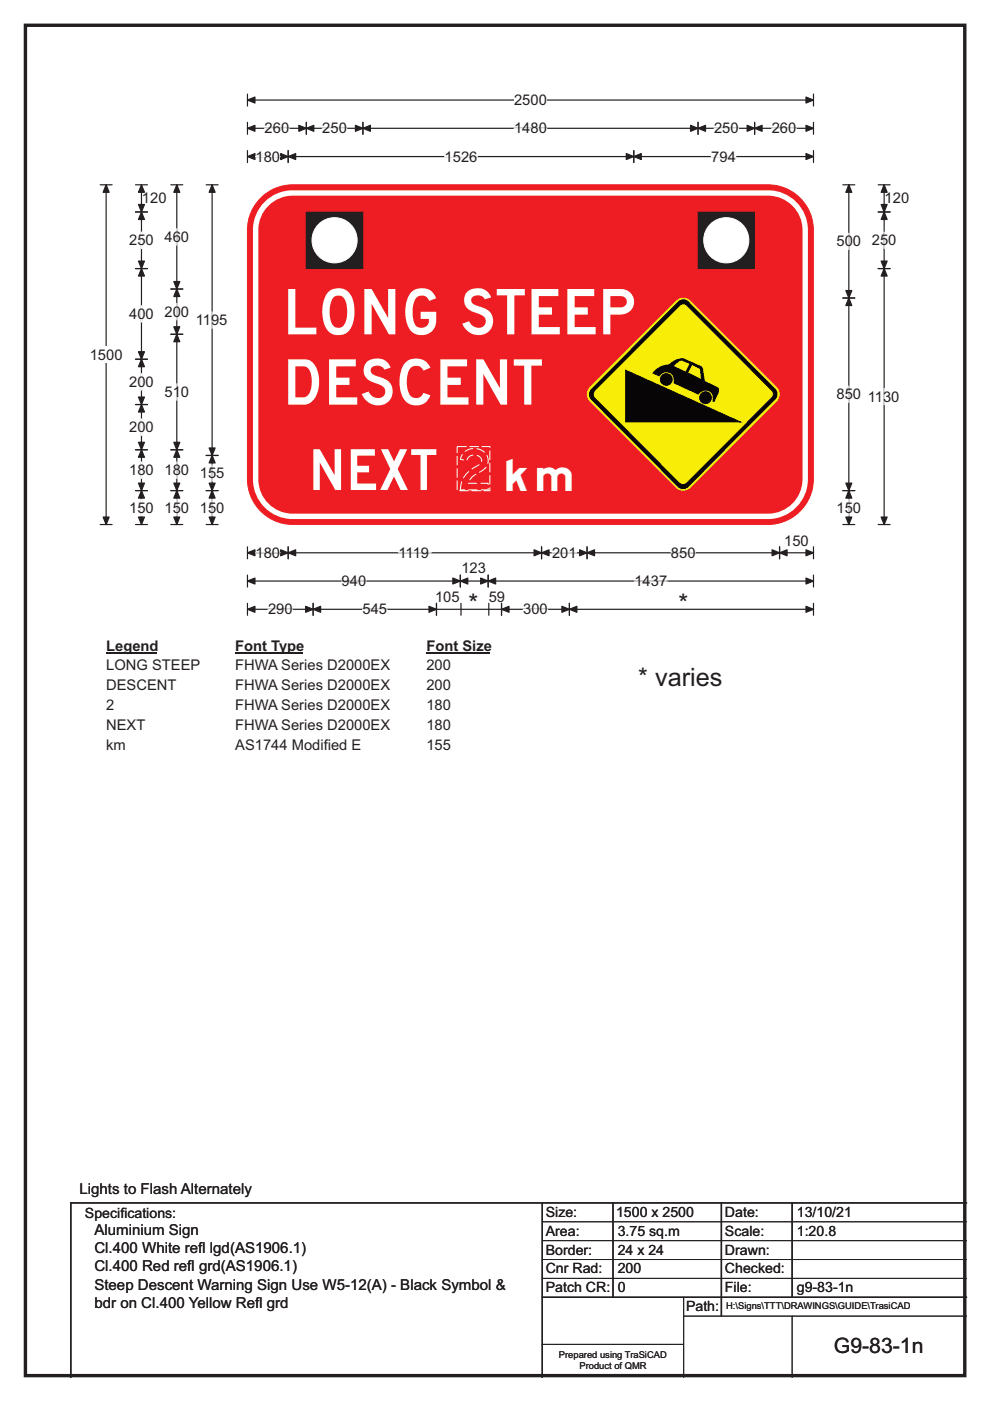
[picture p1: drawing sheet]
<svg xmlns="http://www.w3.org/2000/svg" width="210mm" height="297mm" viewBox="0 0 210 297" stroke-linecap="round" stroke-linejoin="round" font-family="sans-serif">
<path d="M5.4 5.4h199.2v286.3h-199.2z" fill="none" stroke="#231f20" stroke-width=".72"/>
<path d="M52.5 19.9v2.6M172.5 19.9v2.6M52.5 21.2h120" fill="none" stroke="#231f20" stroke-width=".25"/>
<g fill="#231f20" stroke="#231f20" stroke-width=".25">
<path d="M52.5 21.2l1.6-.6v1.2z" fill-rule="evenodd"/>
<path d="M171 20.6l1.5 .6-1.5 .6z" fill-rule="evenodd"/>
</g>
<path d="M109 19.5h7v3.5h-7z" fill="#fff"/>
<g fill="none" stroke="#231f20" stroke-width=".25">
<path d="M21.2 39.2h2.6M22.5 39.2v72M52.5 27.2h120M52.5 25.9v2.6M52.5 31.9v2.6M52.5 33.2h120M61.1 31.9v2.6M65 25.9v2.6M77 25.9v2.6M134.4 31.9v2.6M148.1 25.9v2.6M160.1 25.9v2.6"/>
<path d="M172.5 25.9v2.6M172.5 31.9v2.6M21.2 111.2h2.6M52.5 115.9v2.6M52.5 117.2h120M61.1 115.9v2.6M114.9 115.9v2.6M124.5 115.9v2.6M165.3 115.9v2.6M172.5 115.9v2.6M52.5 121.9v2.6M52.5 127.9v2.6"/>
<path d="M52.5 123.2h120M52.5 129.2h120M66.4 127.9v2.6M92.6 127.9v2.6M97.6 121.9v2.6M103.5 121.9v2.6M106.4 127.9v2.6M120.8 127.9v2.6M172.5 127.9v2.6M172.5 121.9v2.6"/>
</g>
<g fill="#231f20" stroke="#231f20" stroke-width=".25">
<path d="M65 27.2l1.6-.6v1.2z" fill-rule="evenodd"/>
<path d="M75.4 26.6l1.6 .6-1.6 .6z" fill-rule="evenodd"/>
<path d="M52.5 27.2l1.6-.6v1.2z" fill-rule="evenodd"/>
<path d="M63.4 26.6l1.6 .6-1.6 .6z" fill-rule="evenodd"/>
<path d="M77 27.2l1.6-.6v1.2z" fill-rule="evenodd"/>
<path d="M146.5 26.6l1.6 .6-1.6 .6z" fill-rule="evenodd"/>
<path d="M148.1 27.2l1.5-.6v1.2z" fill-rule="evenodd"/>
<path d="M158.5 26.6l1.6 .6-1.6 .6z" fill-rule="evenodd"/>
<path d="M160.1 27.2l1.5-.6v1.2z" fill-rule="evenodd"/>
<path d="M171 26.6l1.5 .6-1.5 .6z" fill-rule="evenodd"/>
<path d="M61.1 33.2l1.6-.6v1.2z" fill-rule="evenodd"/>
<path d="M132.8 32.6l1.6 .6-1.6 .6z" fill-rule="evenodd"/>
<path d="M52.5 33.2l1.6-.6v1.2z" fill-rule="evenodd"/>
<path d="M59.5 32.6l1.6 .6-1.6 .6z" fill-rule="evenodd"/>
<path d="M134.4 33.2l1.6-.6v1.2z" fill-rule="evenodd"/>
<path d="M171 32.6l1.5 .6-1.5 .6z" fill-rule="evenodd"/>
<path d="M61.1 117.2l1.6-.6v1.2z" fill-rule="evenodd"/>
<path d="M113.3 116.6l1.6 .6-1.6 .6z" fill-rule="evenodd"/>
<path d="M52.5 117.2l1.6-.6v1.2z" fill-rule="evenodd"/>
<path d="M59.5 116.6l1.6 .6-1.6 .6z" fill-rule="evenodd"/>
<path d="M114.9 117.2l1.6-.6v1.2z" fill-rule="evenodd"/>
<path d="M122.9 116.6l1.6 .6-1.6 .6z" fill-rule="evenodd"/>
<path d="M124.5 117.2l1.6-.6v1.2z" fill-rule="evenodd"/>
<path d="M163.8 116.6l1.5 .6-1.5 .6z" fill-rule="evenodd"/>
<path d="M165.3 117.2l1.6-.6v1.2z" fill-rule="evenodd"/>
<path d="M171 116.6l1.5 .6-1.5 .6z" fill-rule="evenodd"/>
<path d="M97.6 123.2l1.6-.6v1.2z" fill-rule="evenodd"/>
<path d="M102 122.6l1.5 .6-1.5 .6z" fill-rule="evenodd"/>
<path d="M52.5 123.2l1.6-.6v1.2z" fill-rule="evenodd"/>
<path d="M96 122.6l1.6 .6-1.6 .6z" fill-rule="evenodd"/>
<path d="M103.5 123.2l1.6-.6v1.2z" fill-rule="evenodd"/>
<path d="M171 122.6l1.5 .6-1.5 .6z" fill-rule="evenodd"/>
<path d="M66.4 129.2l1.6-.7v1.3z" fill-rule="evenodd"/>
<path d="M91 128.5l1.6 .7-1.6 .6z" fill-rule="evenodd"/>
<path d="M52.5 129.2l1.6-.7v1.3z" fill-rule="evenodd"/>
<path d="M64.8 128.5l1.6 .7-1.6 .6z" fill-rule="evenodd"/>
<path d="M106.4 129.2l1.6-.7v1.3z" fill-rule="evenodd"/>
<path d="M119.2 128.5l1.6 .7-1.6 .6z" fill-rule="evenodd"/>
<path d="M120.8 129.2l1.6-.7v1.3z" fill-rule="evenodd"/>
<path d="M171 128.5l1.5 .7-1.5 .6z" fill-rule="evenodd"/>
<path d="M22.5 39.2l.6 1.6h-1.2z" fill-rule="evenodd"/>
<path d="M21.9 109.6h1.2l-.6 1.6z" fill-rule="evenodd"/>
</g>
<g fill="none" stroke="#fff" stroke-width=".25">
<path d="M54.2 33.2h5.2M56.1 27.2h5.2M68.4 27.2h5.2M94.3 33.2h7M109 27.2h7M150.9 33.2h5.2M151.5 27.2h5.2M163.7 27.2h5.2M54.2 117.2h5.2M84.5 117.2h7M117.1 117.2h5.2M142.3 117.2h5.2"/>
<path d="M56.8 129.2h5.3M72.5 123.2h5.2M76.9 129.2h5.2M111 129.2h5.2M134.6 123.2h6.9"/>
</g>
<path d="M19 73.5h7v3.4h-7z" fill="#fff"/>
<g fill="none" stroke="#231f20" stroke-width=".25">
<path d="M28.7 39.2h2.6M30 39.2v72M36.2 39.2h2.6M37.5 39.2v72M43.7 39.2h2.6M45 39.2v72M178.8 39.2h2.5M180 39.2v72M186.3 39.2h2.5M187.5 39.2v72M28.7 44.9h2.6M28.7 56.9h2.6"/>
<path d="M186.3 44.9h2.5M186.3 56.9h2.5M28.7 76.2h2.6M36.2 61.3h2.6M36.2 70.9h2.6M178.8 63.2h2.5M28.7 85.8h2.6M28.7 95.4h2.6M36.2 95.4h2.6M43.7 96.6h2.6M28.7 104h2.6M28.7 111.2h2.6"/>
<path d="M36.2 104h2.6M36.2 111.2h2.6M43.7 104h2.6M43.7 111.2h2.6M178.8 104h2.5M178.8 111.2h2.5M186.3 111.2h2.5"/>
</g>
<g fill="#231f20" stroke="#231f20" stroke-width=".25">
<path d="M30 44.9l.6 1.6h-1.2z" fill-rule="evenodd"/>
<path d="M29.4 55.4h1.2l-.6 1.5z" fill-rule="evenodd"/>
<path d="M30 39.2l.6 1.6h-1.2z" fill-rule="evenodd"/>
<path d="M29.4 43.4h1.2l-.6 1.5z" fill-rule="evenodd"/>
<path d="M30 56.9l.6 1.6h-1.2z" fill-rule="evenodd"/>
<path d="M29.4 74.6h1.2l-.6 1.6z" fill-rule="evenodd"/>
<path d="M30 76.2l.6 1.5h-1.2z" fill-rule="evenodd"/>
<path d="M29.4 84.2h1.2l-.6 1.6z" fill-rule="evenodd"/>
<path d="M30 85.8l.6 1.6h-1.2z" fill-rule="evenodd"/>
<path d="M29.4 93.8h1.2l-.6 1.6z" fill-rule="evenodd"/>
<path d="M30 95.4l.6 1.5h-1.2z" fill-rule="evenodd"/>
<path d="M29.4 102.4h1.2l-.6 1.6z" fill-rule="evenodd"/>
<path d="M30 104l.6 1.6h-1.2z" fill-rule="evenodd"/>
<path d="M29.4 109.6h1.2l-.6 1.6z" fill-rule="evenodd"/>
<path d="M37.5 61.3l.6 1.6h-1.2z" fill-rule="evenodd"/>
<path d="M36.9 69.3h1.2l-.6 1.6z" fill-rule="evenodd"/>
<path d="M37.5 39.2l.6 1.6h-1.2z" fill-rule="evenodd"/>
<path d="M36.9 59.7h1.2l-.6 1.6z" fill-rule="evenodd"/>
<path d="M37.5 70.9l.6 1.6h-1.2z" fill-rule="evenodd"/>
<path d="M36.9 93.8h1.2l-.6 1.6z" fill-rule="evenodd"/>
<path d="M37.5 95.4l.6 1.5h-1.2z" fill-rule="evenodd"/>
<path d="M36.9 102.4h1.2l-.6 1.6z" fill-rule="evenodd"/>
<path d="M37.5 104l.6 1.6h-1.2z" fill-rule="evenodd"/>
<path d="M36.9 109.6h1.2l-.6 1.6z" fill-rule="evenodd"/>
<path d="M45 96.6l.6 1.6h-1.2z" fill-rule="evenodd"/>
<path d="M44.4 102.4h1.2l-.6 1.6z" fill-rule="evenodd"/>
<path d="M45 39.2l.6 1.6h-1.2z" fill-rule="evenodd"/>
<path d="M44.4 95h1.2l-.6 1.6z" fill-rule="evenodd"/>
<path d="M45 104l.6 1.6h-1.2z" fill-rule="evenodd"/>
<path d="M44.4 109.6h1.2l-.6 1.6z" fill-rule="evenodd"/>
<path d="M180 63.2l.7 1.6h-1.3z" fill-rule="evenodd"/>
<path d="M179.4 102.4h1.3l-.7 1.6z" fill-rule="evenodd"/>
<path d="M180 39.2l.7 1.6h-1.3z" fill-rule="evenodd"/>
<path d="M179.4 61.6h1.3l-.7 1.6z" fill-rule="evenodd"/>
<path d="M180 104l.7 1.6h-1.3z" fill-rule="evenodd"/>
<path d="M179.4 109.6h1.3l-.7 1.6z" fill-rule="evenodd"/>
<path d="M187.5 44.9l.7 1.6h-1.3z" fill-rule="evenodd"/>
<path d="M186.9 55.4h1.3l-.7 1.5z" fill-rule="evenodd"/>
<path d="M187.5 39.2l.7 1.6h-1.3z" fill-rule="evenodd"/>
<path d="M186.9 43.4h1.3l-.7 1.5z" fill-rule="evenodd"/>
<path d="M187.5 56.9l.7 1.6h-1.3z" fill-rule="evenodd"/>
<path d="M186.9 109.6h1.3l-.7 1.6z" fill-rule="evenodd"/>
</g>
<g fill="none" stroke="#fff" stroke-width=".25">
<path d="M30 49.2v3.5M37.5 48.5v3.5M180 49.4v3.5M187.5 49.2v3.5M30 64.8v3.5M30 79.2v3.5M37.5 64.3v3.5M45 66.1v3.5M30 88.8v3.5M30 97.9v3.5M37.5 81.4v3.5M37.5 97.9v3.5"/>
<path d="M45 98.6v3.4M180 81.9v3.4M187.5 82.3v3.5M30 105.9v3.5M37.5 105.9v3.5M45 105.9v3.5M180 105.9v3.5"/>
</g>
<path d="M22.5 135.2h10.8v3.5h-10.8z" fill="#fff"/>
<path d="M22.5 138.5h10.8" fill="none" stroke="#231f20" stroke-width=".32"/>
<path d="M49.9 135.2h14.4v3.5h-14.4z" fill="#fff"/>
<path d="M49.9 138.5h14.4" fill="none" stroke="#231f20" stroke-width=".32"/>
<path d="M90.4 135.2h13.5v3.5h-13.5z" fill="#fff"/>
<path d="M90.4 138.5h13.5" fill="none" stroke="#231f20" stroke-width=".32"/>
<g fill="#fff">
<path d="M22.5 139.4h19.9v3.5h-19.9z"/>
<path d="M49.9 139.4h33v3.5h-33z"/>
<path d="M90.4 139.4h5.2v3.5h-5.2z"/>
<path d="M22.5 143.6h14.9v3.4h-14.9z"/>
<path d="M49.9 143.6h33v3.4h-33z"/>
<path d="M90.4 143.6h5.2v3.4h-5.2z"/>
<path d="M22.5 147.7h1.7v3.5h-1.7z"/>
<path d="M49.9 147.7h33v3.5h-33z"/>
<path d="M90.4 147.7h5.2v3.5h-5.2z"/>
<path d="M22.5 151.9h8.3v3.5h-8.3z"/>
<path d="M49.9 151.9h33v3.5h-33z"/>
<path d="M90.4 151.9h5.2v3.5h-5.2z"/>
<path d="M22.5 156.1h4.2v3.5h-4.2z"/>
<path d="M49.8 156.1h26.8v3.5h-26.8z"/>
<path d="M90.4 156.1h5.2v3.5h-5.2z"/>
</g>
<path d="M54.9 42.4a9.6 9.6 0 0 1 7.2-3.2h100.8a9.6 9.6 0 0 1 9.6 9.6v52.8a9.6 9.6 0 0 1-9.6 9.6h-100.8a9.6 9.6 0 0 1-9.6-9.6v-52.8a9.6 9.6 0 0 1 2.4-6.4z" fill-rule="evenodd" fill="#ee1d23" stroke="#ee1d23" stroke-width=".21"/>
<path d="M56.5 43.2a7.8 7.8 0 0 1 5.6-2.3h100.8a7.9 7.9 0 0 1 7.9 7.9v52.8a7.9 7.9 0 0 1-7.9 7.9h-100.8a7.9 7.9 0 0 1-7.9-7.9v-52.8a7.8 7.8 0 0 1 2.3-5.6z" fill="none" stroke="#fff" stroke-width="1.1"/>
<path d="M125.2 82.1l18.3-18.3a2.08 2.08 0 0 1 2.9 0l18.3 18.3a2.1 2.1 0 0 1-.1 3l-18.2 18.2a2.1 2.1 0 0 1-3 0l-18.2-18.2a2.08 2.08 0 0 1 0-3z" fill-rule="evenodd" fill="#f7ed07" stroke="#f7ed07" stroke-width=".21"/>
<path d="M143.9 64a1.42 1.42 0 0 1 2.1 0l18.4 18.5a1.44 1.44 0 0 1 0 2.1l-18.5 18.6a1.46 1.46 0 0 1-2 0l-18.5-18.6a1.49 1.49 0 0 1 0-2z" fill-rule="evenodd" fill="#070506" stroke="#070506" stroke-width=".21"/>
<path d="M144.2 64.8a1.09 1.09 0 0 1 1.5 0l18 18a1.13 1.13 0 0 1 0 1.5l-18 18.1a1.1 1.1 0 0 1-1.6 0l-18-18a1.12 1.12 0 0 1 0-1.6z" fill-rule="evenodd" fill="#f7ed07" stroke="#070506" stroke-width=".21"/>
<path d="M132.7 78.5l24.4 11h-24.4z" fill="#070506" stroke="#070506" stroke-width=".21"/>
<path d="M138.7 78.7l.4-.4a4.6 4.6 0 0 1 2.8-1.1 3.9 3.9 0 0 1 3.1-1.2l3.8 1.6 .3 .5 .4 2.7 2.8 1.4a1.21 1.21 0 0 1 .1 1.2l-.9 1.9-.4-.2a1.61 1.61 0 0 0-.8-2.2 1.61 1.61 0 0 0-2.1 .8l-5.4-2.5a1.66 1.66 0 0 0-.8-2.1 1.66 1.66 0 0 0-2.2 .7l-1.5-.7zM140 80.5a1.36 1.36 0 0 1 2.7 0 1.36 1.36 0 0 1-2.7 0zM148.3 84.3a1.36 1.36 0 0 1 2.7 0 1.36 1.36 0 0 1-2.7 0zM142.9 77.6l2.6 1.2 .7-1.6-1.7-.7-.4 .1zM146.8 77.4l1.6 .9 .3 2.1-2.7-1.4z" fill-rule="evenodd" fill="#070506"/>
<path d="M65 45h12v11.9h-12z" fill="#231f20"/>
<path d="M65 44.9h12v12h-12z" fill="none" stroke="#231f20" stroke-width=".21"/>
<circle cx="71" cy="50.9" r="4.8" fill="#fff" stroke="#fff" stroke-width=".21"/>
<path d="M148.1 45h11.9v11.9h-11.9z" fill="#231f20"/>
<path d="M148.1 44.9h11.9v12h-11.9zM115 259h90M115 263h90M115 267h90M115 271h90M145 279h60M145 275v17M168 279v13M115 285h30" fill="none" stroke="#231f20" stroke-width=".21"/>
<circle cx="154" cy="50.9" r="4.8" fill="#fff" stroke="#fff" stroke-width=".21"/>
<path d="M115 255v37M130 255v20M153 255v24M168 255v20M205 255h-190v37M115 275h90" fill="none" stroke="#231f20" stroke-width=".3"/>
<path d="M97.8 127.9v2.6M103.7 127.9v2.6" fill="none" stroke="#231f20" stroke-width=".25"/>
<path d="M97 94.7h6.9v9.3h-6.9z" fill="none" stroke="#fff" stroke-width=".21" stroke-dasharray="2 .6" stroke-linecap="butt"/>
<g font-size="13.4" fill="#fff">
<text x="60" y="70.9">LONG STEEP</text>
<text x="60" y="85.8">DESCENT</text>
</g>
<text font-size="12" fill="#fff" x="65.4" y="103.9">NEXT 2</text>
<text font-size="9.3" fill="#fff" x="106.1" y="104">km</text>
<g font-size="5.4" fill="#231f20">
<text x="99.4" y="129.8">*</text>
<text x="143.9" y="129.8">*</text>
<text x="135.4" y="145.5">* varies</text>
</g>
<text font-size="4.5" fill="#231f20" x="176.9" y="286.9">G9-83-1n</text>
<g font-size="3.2" fill="#231f20">
<text x="16.9" y="253.1">Lights to Flash Alternately</text>
<text x="20" y="261.9">Aluminium Sign</text>
<text x="20" y="265.8">Cl.400 White ref</text>
<text x="20" y="269.6">Cl.400 Red ref</text>
<text x="39.7" y="269.6">l grd(AS1906.1)</text>
<text x="42" y="265.8">l lgd(AS1906.1)</text>
<text x="20" y="273.4">Steep Descent Warning Sign Use W5-12(A) - Black Symbol &amp;</text>
<text x="20" y="277.2">bdr on Cl.400 Yellow Ref</text>
<text x="54.1" y="277.2">l grd</text>
</g>
<g font-size="3.1" fill="#231f20">
<text x="109" y="22.3">2500</text>
<text x="56.1" y="28.3">260</text>
<text x="68.4" y="28.3">250</text>
<text x="109" y="28.3">1480</text>
<text x="151.5" y="28.3">250</text>
<text x="163.7" y="28.3">260</text>
<text x="54.2" y="34.3">180</text>
<text x="94.3" y="34.3">1526</text>
<text x="150.9" y="34.3">794</text>
<text x="30.1" y="43.1">120</text>
<text x="187.6" y="43.1">120</text>
<text x="27.4" y="52">250</text>
<text x="34.9" y="51.3">460</text>
<text x="177.4" y="52.2">500</text>
<text x="184.9" y="52">250</text>
<text x="27.4" y="67.6">400</text>
<text x="34.9" y="67.1">200</text>
<text x="41.5" y="68.9">1195</text>
<text x="19" y="76.2">1500</text>
<text x="27.4" y="82">200</text>
<text x="34.9" y="84.2">510</text>
<text x="177.4" y="84.6">850</text>
<text x="184.1" y="85.1">1130</text>
<text x="27.4" y="91.6">200</text>
<text x="27.4" y="100.7">180</text>
<text x="34.9" y="100.7">180</text>
<text x="42.4" y="101.3">155</text>
<text x="27.4" y="108.7">150</text>
<text x="34.9" y="108.7">150</text>
<text x="42.4" y="108.7">150</text>
<text x="177.4" y="108.7">150</text>
<text x="54.2" y="118.3">180</text>
<text x="84.5" y="118.3">1119</text>
<text x="117.1" y="118.3">201</text>
<text x="142.3" y="118.3">850</text>
<text x="166.3" y="115.8">150</text>
<text x="72.5" y="124.3">940</text>
<text x="97.9" y="121.5">123</text>
<text x="134.6" y="124.3">1437</text>
<text x="56.8" y="130.2">290</text>
<text x="76.9" y="130.2">545</text>
<text x="92.3" y="127.5">105</text>
<text x="103.6" y="127.5">59</text>
<text x="111" y="130.2">300</text>
<text x="22.5" y="138">Legend</text>
<text x="49.9" y="138">Font Type</text>
<text x="90.4" y="138">Font Size</text>
<text x="22.5" y="142.2">LONG STEEP</text>
<text x="49.9" y="142.2">FHWA Series D2000EX</text>
<text x="90.4" y="142.2">200</text>
<text x="22.5" y="146.3">DESCENT</text>
<text x="49.9" y="146.3">FHWA Series D2000EX</text>
<text x="90.4" y="146.3">200</text>
<text x="22.5" y="150.5">2</text>
<text x="22.5" y="154.7">NEXT</text>
<text x="49.9" y="150.5">FHWA Series D2000EX</text>
<text x="49.9" y="154.7">FHWA Series D2000EX</text>
<text x="90.4" y="150.5">180</text>
<text x="90.4" y="154.7">180</text>
<text x="22.5" y="158.9">km</text>
<text x="49.9" y="158.9">AS1744 Modif</text>
<text x="68.7" y="158.9">ied E</text>
<text x="90.4" y="158.9">155</text>
</g>
<g font-size="3" fill="#231f20">
<text x="115.8" y="258">Size:</text>
<text x="130.7" y="258">1500 x 2500</text>
<text x="153.8" y="258">Date:</text>
<text x="169" y="258">13/10/21</text>
<text x="18" y="258.2">Specif</text>
<text x="25.5" y="258.2">ications:</text>
<text x="115.8" y="262">Area:</text>
<text x="131" y="262">3.75 sq.m</text>
<text x="153.8" y="262">Scale:</text>
<text x="169" y="262">1:20.8</text>
<text x="115.8" y="266">Border:</text>
<text x="115.8" y="270">Cnr Rad:</text>
<text x="131" y="266">24 x 24</text>
<text x="131" y="270">200</text>
<text x="153.8" y="266">Drawn:</text>
<text x="153.8" y="270">Checked:</text>
<text x="115.8" y="274">Patch CR:</text>
<text x="131" y="274">0</text>
<text x="153.8" y="274">File:</text>
<text x="169" y="274">g9-83-1n</text>
<text x="145.5" y="278">Path:</text>
</g>
<g font-size="2" fill="#231f20">
<text x="154" y="277.6">H:\Signs\TTT\DRAWINGS\GUIDE\TrasiCAD</text>
<text x="118.5" y="287.8">Prepared using TraSiCAD</text>
<text x="122.9" y="290.2">Product of QMR</text>
</g>
</svg>
